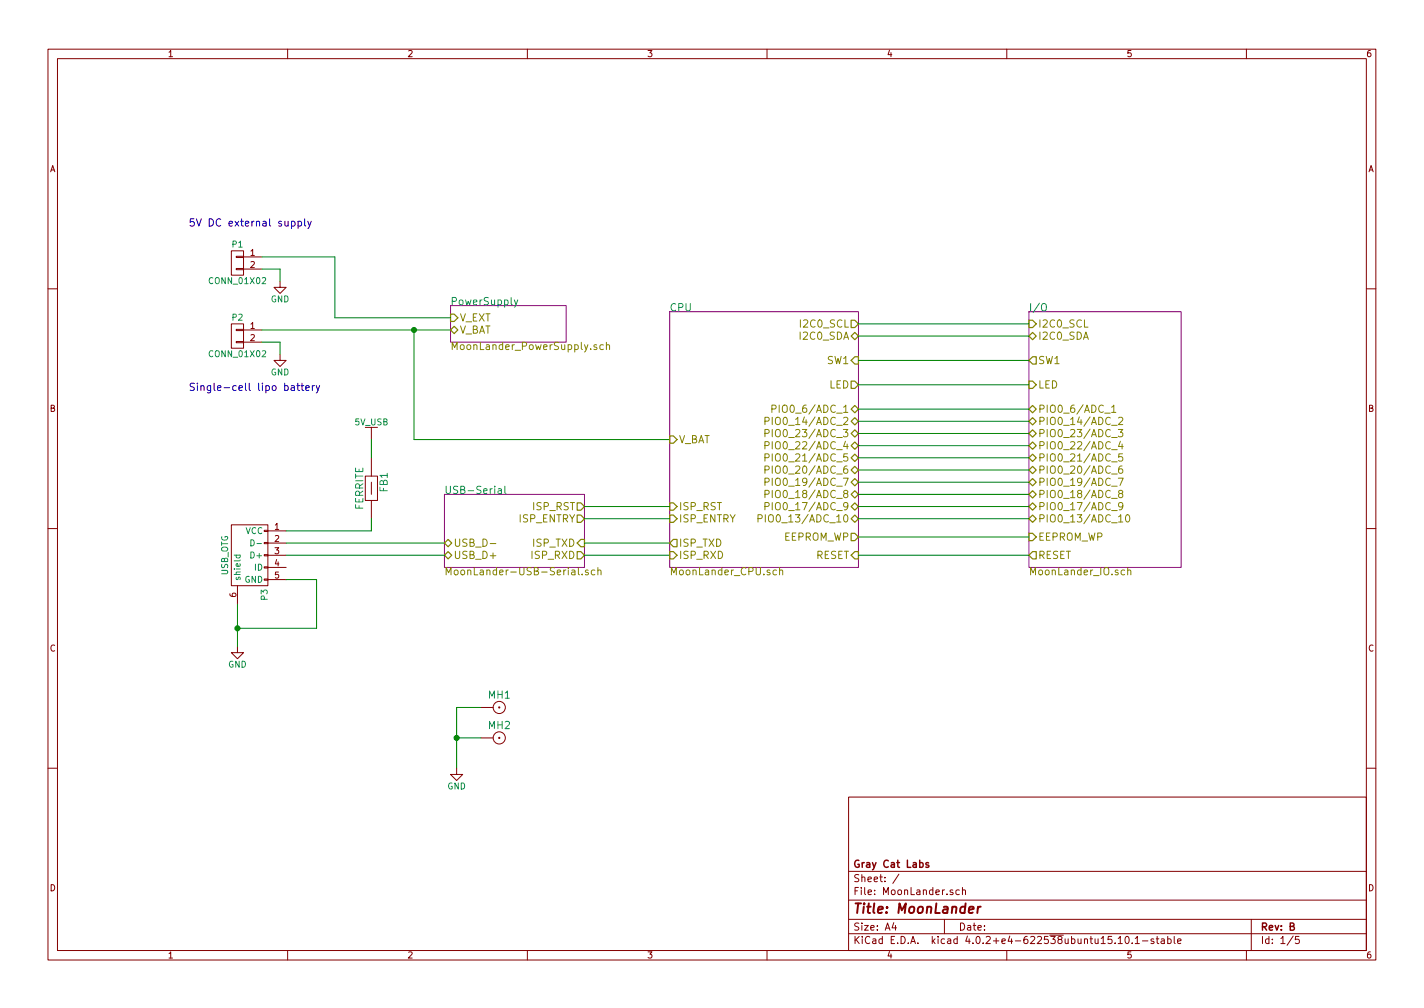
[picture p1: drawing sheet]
<svg xmlns="http://www.w3.org/2000/svg" width="297mm" height="210mm" viewBox="0 0 297 210" stroke-linecap="round" stroke-linejoin="round" font-family="sans-serif">
<g fill="none" stroke="#840000" stroke-width=".21">
<path d="M10 10.3h277v189.9h-277zM12 12.2h273v186.1h-273zM60 10.3v1.9M110 10.3v1.9M160 10.3v1.9M210 10.3v1.9M260 10.3v1.9M48.3 52.3h2.5v5.1h-2.5zM49.3 56h1.5v.3h-1.5zM49.3 53.5h1.5v.2h-1.5zM50.8 53.6h3.8M50.8 56.1h3.8"/>
<path d="M58.4 58.7v1.2h1.3l-1.3 1.3-1.3-1.3h1.3M10 60.2h2M48.3 67.6h2.5v5h-2.5zM49.3 71.2h1.5v.3h-1.5zM49.3 68.7h1.5v.3h-1.5zM50.8 68.8h3.8M50.8 71.4h3.8M58.4 73.9v1.3h1.3l-1.3 1.2-1.3-1.2h1.3M285 60.2h2M76.2 99.3h2.5v5.1h-2.5zM77.5 89.1v2.6M77.5 95.5v3.8"/>
<path d="M10 110.3h2M48.3 109.5h7.6v12.7h-7.6zM55.1 110.6h.8v.3h-.8zM55.1 113.2h.8v.2h-.8zM55.1 115.7h.8v.2h-.8zM55.1 118.2h.8v.3h-.8zM55.9 110.7h3.8M55.9 113.3h3.8M55.9 115.8h3.8M55.9 118.4h3.8M77.5 100.6v2.5M77.5 104.4v3.8"/>
<path d="M285 110.3h2M49.5 134.9v1.2h1.3l-1.3 1.3-1.2-1.3h1.2M49.5 122.2v3.8M55.1 120.8h.8v.2h-.8zM55.9 120.9h3.8M100.3 147.6h2.6M100.3 153.9h2.6M10 160.2h2M95.2 160.3v1.2h1.3l-1.3 1.3-1.2-1.3h1.2M177 166.3h108v32h-108zM285 160.2h2M60 198.3v1.9"/>
<path d="M110 198.3v1.9M160 198.3v1.9M177 194.8h108M177 191.8h108M177 187.8h108M177 181.8h108M186.4 192.5l-.3 1h.9M186.8 193v1M187.5 182.3l-1.3 2M197 191.8v3M198.8 185.7l-.4-.1-.2 .2v.2l.6 .2v.3h-.6M200.1 185.7l-.4-.1-.3 .3 .1 .6 .2 .1 .4-.1"/>
<path d="M200.8 185.7l.2-.1 .3 .1 .1 .9M200.8 185.1v1.5M210 198.3v1.9M233.2 195.8l.5-.5v1.5M233.2 196.8h.9M234.9 195.4l.1-.1a.8 .8 0 0 1 .6 .8 .8 .8 0 0 1-.6 .7 .97 .97 0 0 1-.1-1.4zM236.2 196.7v.1M236.8 195.8l.4-.5v1.5M236.8 196.8h.9M238.3 196.3h1.1M240.7 195.9l-.4-.1-.2 .2 .1 .3 .5 .1v.3h-.6M241.2 195.8h.5"/>
<path d="M241.4 195.3v1.3l.3 .2M242.2 195.9h.6l.1 .9M242.9 196.2l-.5 .1-.2 .2 .2 .3 .5-.1M243.6 195.9l.4-.1 .3 .3-.1 .6h-.6M243.6 195.3v1.5M244.9 195.3v1.3l.2 .2M245.6 196.3l.8-.1-.1-.3-.4-.1-.3 .2 .1 .7h.6M260 198.3v1.9M261 191.8v6.5M269.7 195.2l-1.2 2M271 195.3h-.7l-.1 .7h.7l.1 .2v.5l-.2 .1-.6-.1"/>
<circle cx="104.1" cy="153.9" r="1.27"/>
<circle cx="104.1" cy="147.6" r="1.27"/>
<circle cx="104.1" cy="147.6" r=".13"/>
<circle cx="104.1" cy="153.9" r=".13"/>
</g>
<path d="M204 189.1l-.1 1.3M204.6 189.1l-.4 .1-.2 .3" fill="none" stroke="#840000" stroke-width=".41"/>
<path d="M193.7 180l-.4-.1-.2 .2 .1 .3 .5 .1v.3h-.6" fill="none" stroke="#840000" stroke-width=".3"/>
<path d="M94 63.7h24.1v7.7h-24.1zM139.7 65h39.4v53.4h-39.4zM214.6 65h31.8v53.4h-31.8zM92.7 103.1h29.2v15.3h-29.2z" fill="none" stroke="#840084" stroke-width=".21"/>
<path d="M107.3 62.6l.3 1M108 62.6l-.5 1.3-.2 .2M217.3 63.5a.5 .5 0 0 1 .6-.2 .5 .5 0 0 1 .4 .5l-.1 .8-.3 .2a.53 .53 0 0 1-.7-.5zM48.8 115.8h1.3M49.3 115.8v.3l.2 .3 .5-.1v-.5M52.3 112.6a.64 .64 0 0 1 .7 .6 .64 .64 0 0 1-.7 .7zM53.6 113.4h1M103.9 102h.6l.1 .9M104.6 102.3l-.7 .1a.3 .3 0 0 0 .2 .5h.5M105.3 101.4v1.3l.2 .2" fill="none" stroke="#008484" stroke-width=".21"/>
<g fill="none" stroke="#848400" stroke-width=".21">
<path d="M124.5 72l-.4-.1-.2 .2 .1 .2 .5 .2v.3h-.6M125.9 72l-.5-.1-.3 .3 .2 .6h.6M126.5 72.1l.1-.1a.36 .36 0 0 1 .6 .1v.8M126.5 71.4v1.5M159.6 87.9l.7-.1 .2-.3-.1-.3-.3-.2h-.5v1.6M159.6 98l.7-.1 .2-.2-.1-.3-.3-.2h-.5v1.5M159.6 95.5l.7-.1 .2-.2-.1-.4-.3-.1h-.5v1.5M159.6 92.9h.7l.2-.3-.1-.3-.3-.2h-.5v1.5M159.6 90.4l.7-.1 .2-.2-.1-.4-.3-.1h-.5v1.5M161 85.3l.7-.1 .2-.2-.1-.3-.2-.2h-.6v1.5M230.4 86.2h1.2M231.9 84.9l.4-.4v1.5"/>
<path d="M231.9 86h.9M231.9 88.7h1.1M231.9 98.9h1.1M231.9 96.3h1.1M231.9 93.8h1.1M231.9 91.3h1.1M233.3 99.7h1l-.7 1.6M233.3 89.6h.9l-.5 .6h.4l.1 .2-.1 .6-.2 .1-.6-.1M233.3 87.2l.6-.2 .3 .5-.9 1.1h.9M233.7 92l-.4 1.1h1M234.1 97.2l-.5 .1a.99 .99 0 0 0 0 1.4l.5-.1 .1-.5-.3-.3h-.3l-.3 .3M234.1 92.6v1"/>
<path d="M234.1 94.7h-.7l-.1 .7 .3-.2 .5 .1 .1 .6-.3 .3-.6-.2M102.3 113.4h1.1M120.6 118.4v1.3l.3 .2M121.4 119.8v.1M122.7 119l-.4-.1-.2 .2 .1 .2 .5 .2v.3h-.6M124.1 119l-.5-.1-.3 .3 .2 .6h.6M124.7 119h.1a.36 .36 0 0 1 .6 .1v.8M124.7 118.4v1.5M158.1 108.2l.8-.1 .1-.2-.1-.4-.2-.1h-.6v1.5M159.6 105.6h.7l.2-.3-.1-.3-.3-.2h-.5v1.5M159.6 103.1l.7-.1 .2-.2-.1-.4-.3-.1h-.5v1.5M159.6 100.6l.7-.1 .2-.3-.1-.3-.3-.2h-.5v1.6"/>
<path d="M162 119l-.5-.1-.3 .3 .2 .6h.6M162.6 119h.1a.36 .36 0 0 1 .6 .1v.8M162.6 118.4v1.5M231.9 106.5h1.1M231.9 104h1.1M231.9 101.4h1.1M233.3 108.9h.9M233.6 102.9l-.3-.3 .1-.2 .2-.1 .5 .1 .1 .2-.1 .2-.6 .2-.2 .2v.3l.3 .3h.3l.3-.3v-.3l-.3-.3M234.2 105.5l-.3 .3h-.3l-.3-.3 .1-.5 .5-.2a.96 .96 0 0 1-.1 1.5h-.3M234.6 119l-.4-.1-.3 .3 .1 .6h.6M234.9 107.5l.3-.1a.81 .81 0 0 1 .5 .7 .81 .81 0 0 1-.5 .8l-.3-.2-.1-.4zM235.2 119h.1a.36 .36 0 0 1 .6 .1v.8"/>
<path d="M235.2 118.4v1.5"/>
</g>
<g fill="none" stroke="#848400" stroke-width=".25">
<path d="M94 68.8l.7-.7 .8 .7-.8 .8zM94 65.5h.7l.8 .8-.8 .8h-.7zM177.5 66.8h.8l.8 .8-.8 .7h-.8zM177.5 70.1l.8-.8 .8 .8-.8 .8zM177.5 79.5h.8l.8 .8-.8 .7h-.8zM178.3 74.4h.8v1.5h-.8l-.8-.7zM214.6 66.8h.8l.8 .8-.8 .7h-.8zM214.6 70.1l.8-.8 .8 .8-.8 .8zM214.6 79.5h.8l.8 .8-.8 .7h-.8zM215.4 74.4h.8v1.5h-.8l-.8-.7zM139.7 90.9h.8l.7 .8-.7 .8h-.8zM177.5 85.3l.8-.7 .8 .7-.8 .8z"/>
<path d="M177.5 87.9l.8-.8 .8 .8-.8 .7zM177.5 98l.8-.7 .8 .7-.8 .8zM177.5 95.5l.8-.8 .8 .8-.8 .8zM177.5 93l.8-.8 .8 .8-.8 .7zM177.5 90.4l.8-.7 .8 .7-.8 .8zM214.6 85.3l.8-.7 .8 .7-.8 .8zM214.6 87.9l.8-.8 .8 .8-.8 .7zM214.6 98l.8-.7 .8 .7-.8 .8zM214.6 95.5l.8-.8 .8 .8-.8 .8zM214.6 93l.8-.8 .8 .8-.8 .7zM214.6 90.4l.8-.7 .8 .7-.8 .8zM92.7 115.8l.8-.7 .7 .7-.7 .8z"/>
<path d="M92.7 113.3l.8-.8 .7 .8-.7 .7zM120.4 115.1h.8l.7 .7-.7 .8h-.8zM120.4 113.3l.8-.8h.7v1.5h-.7zM120.4 107.4h.8l.7 .8-.7 .8h-.8zM120.4 104.9h.8l.7 .8-.7 .7h-.8zM139.7 115.1h.8l.7 .7-.7 .8h-.8zM139.7 113.3l.8-.8h.7v1.5h-.7zM139.7 107.4h.8l.7 .8-.7 .8h-.8zM139.7 104.9h.8l.7 .8-.7 .7h-.8zM177.5 108.2l.8-.8 .8 .8-.8 .8zM177.5 105.7l.8-.8 .8 .8-.8 .7zM177.5 103.1l.8-.7 .8 .7-.8 .8z"/>
<path d="M177.5 100.6l.8-.8 .8 .8-.8 .7zM177.5 111.2h.8l.8 .8-.8 .8h-.8zM178.3 115.1h.8v1.5h-.8l-.8-.8zM214.6 108.2l.8-.8 .8 .8-.8 .8zM214.6 105.7l.8-.8 .8 .8-.8 .7zM214.6 103.1l.8-.7 .8 .7-.8 .8zM214.6 100.6l.8-.8 .8 .8-.8 .7zM214.6 111.2h.8l.8 .8-.8 .8h-.8zM215.4 115.1h.8v1.5h-.8l-.8-.8z"/>
</g>
<g fill="none" stroke="#0000c2" stroke-width=".21">
<path d="M60.8 46.2l.4-.1 .3 .4-.1 .6h-.6M62.2 46.2l.4-.1 .3 .4-.1 .6h-.6M62.2 46.1v1.6M63.6 45.6v1.4l.2 .2M64.2 46.1l.4 1.1M64.9 46.1l-.5 1.4-.2 .2M62.1 79.9v1.3l.4 .3M63 79.9v1.3l.4 .3M60.8 80.5h.5l.1 1M61.4 80.8l-.6 .1a.3 .3 0 0 0 .1 .6l.5-.1M61.9 80.4h.6M62.8 80.4h.6"/>
<path d="M63.8 80.9l.7-.1-.1-.3-.4-.1-.2 .3 .1 .7h.5M65.2 80.4v1.1M65.6 80.4l-.4 .3M66 80.4l.3 1.1M66.7 80.4l-.5 1.4-.2 .2"/>
</g>
<g fill="none" stroke="#008400" stroke-width=".21">
<path d="M54.6 56.1h3.8v2.6M54.6 53.6h15.2v12.7h24.2M54.6 68.8h39.4M54.6 71.4h3.8v2.5M86.4 68.8v22.9h53.3M179.1 75.2h35.5M179.1 67.6h35.5M179.1 70.1h35.5M77.5 91.7v3.8M179.1 80.3h35.5M179.1 85.3h35.5M179.1 87.9h35.5"/>
<path d="M179.1 90.4h35.5M179.1 93h35.5M179.1 95.5h35.5M179.1 98h35.5M59.7 113.3h33M59.7 115.8h33M77.5 108.2v2.5h-17.8M121.9 113.3h17.8M121.9 115.8h17.8M121.9 105.7h17.8M121.9 108.2h17.8M179.1 115.8h35.5"/>
<path d="M179.1 100.6h35.5M179.1 103.1h35.5M179.1 105.7h35.5M179.1 108.2h35.5M179.1 112h35.5M49.5 126v8.9M59.7 120.9h6.3v10.2h-16.5M95.2 153.9h5.1M100.3 147.6h-5.1v12.7"/>
</g>
<g fill="#008400" stroke="#008400" stroke-width=".25">
<circle cx="49.5" cy="131.1" r=".51"/>
<circle cx="86.4" cy="68.8" r=".51"/>
<circle cx="95.3" cy="153.9" r=".51"/>
</g>
<text font-size="2.8" fill="#840000" x="178" y="190.5">Title: MoonLander</text>
<g font-size="2.1" fill="#0000c2">
<text x="39.4" y="47.2">5V DC external supply</text>
<text x="39.4" y="81.5">Single-cell lipo battery</text>
</g>
<g font-size="2.1" fill="#008484">
<text x="94" y="63.6">PowerSupply</text>
<text x="139.7" y="64.9">CPU</text>
<text x="214.6" y="64.9">I/O</text>
<text x="75.8" y="106.4" transform="rotate(-90 75.8 106.4)">FERRITE</text>
<text x="80.8" y="102.6" transform="rotate(-90 80.8 102.6)">FB1</text>
<text x="92.7" y="103">USB-Serial</text>
<text x="101.9" y="145.7">MH1</text>
<text x="101.9" y="152.1">MH2</text>
</g>
<g font-size="2.1" fill="#848400">
<text x="95.9" y="69.6">V_BAT</text>
<text x="95.9" y="67.1">V_EXT</text>
<text x="167" y="70.9">I2C0_SDA</text>
<text x="167.2" y="68.3">I2C0_SCL</text>
<text x="216.6" y="68.3">I2C0_SCL</text>
<text x="216.6" y="70.9">I2C0_SDA</text>
<text x="94" y="73">MoonLander_PowerSupply.sch</text>
<text x="172.5" y="75.9">SW1</text>
<text x="216.6" y="75.9">SW1</text>
<text x="172.9" y="81">LED</text>
<text x="216.6" y="81">LED</text>
<text x="161.2" y="88.6">PIO0_14/ADC_2</text>
<text x="162.4" y="86.1">PIO0_6/ADC_1</text>
<text x="216.6" y="86.1">PIO0_6/ADC_1</text>
<text x="216.6" y="88.6">PIO0_14/ADC_2</text>
<text x="141.6" y="92.5">V_BAT</text>
<text x="161.2" y="93.7">PIO0_22/ADC_4</text>
<text x="161.2" y="91.2">PIO0_23/ADC_3</text>
<text x="216.6" y="93.7">PIO0_22/ADC_4</text>
<text x="216.6" y="91.2">PIO0_23/ADC_3</text>
<text x="161.2" y="101.3">PIO0_19/ADC_7</text>
<text x="161.2" y="98.8">PIO0_20/ADC_6</text>
<text x="161.2" y="96.3">PIO0_21/ADC_5</text>
<text x="216.6" y="101.3">PIO0_19/ADC_7</text>
<text x="216.6" y="98.8">PIO0_20/ADC_6</text>
<text x="216.6" y="96.3">PIO0_21/ADC_5</text>
<text x="111.2" y="106.4">ISP_RST</text>
<text x="141.6" y="106.4">ISP_RST</text>
<text x="161.2" y="106.4">PIO0_17/ADC_9</text>
<text x="161.2" y="103.9">PIO0_18/ADC_8</text>
<text x="216.6" y="106.4">PIO0_17/ADC_9</text>
<text x="216.6" y="103.9">PIO0_18/ADC_8</text>
<text x="108.2" y="109">ISP_ENTRY</text>
<text x="141.6" y="109">ISP_ENTRY</text>
<text x="160" y="109">PIO0_13/ADC_10</text>
<text x="163.3" y="112.8">EEPROM_WP</text>
<text x="216.6" y="109">PIO0_13/ADC_10</text>
<text x="216.6" y="112.8">EEPROM_WP</text>
<text x="92.7" y="120">MoonLander-USB-Serial.sch</text>
<text x="94.6" y="116.6">USB_D+</text>
<text x="94.6" y="114">USB_D-</text>
<text x="110.9" y="116.6">ISP_RXD</text>
<text x="111.2" y="114">ISP_TXD</text>
<text x="139.7" y="120">MoonLander_CPU.sch</text>
<text x="141.6" y="116.6">ISP_RXD</text>
<text x="141.6" y="114">ISP_TXD</text>
<text x="170.1" y="116.6">RESET</text>
<text x="214.6" y="120">MoonLander_IO.sch</text>
<text x="216.6" y="116.6">RESET</text>
</g>
<g font-size="2.1" fill="#840000">
<text x="178" y="184">Sheet: /</text>
<text x="178" y="181">Gray Cat Labs</text>
<text x="178" y="186.7">File: MoonLander.sch</text>
<text x="178" y="196.9">KiCad E.D.A. kicad 4.0.2+e4-622538ubuntu15.10.1-stable</text>
<text x="178" y="194.1">Size: A4</text>
<text x="200" y="194.1">Date:</text>
<text x="263" y="194.1">Rev: B</text>
<text x="263" y="196.9">Id: 1/5</text>
</g>
<g font-size="1.8" fill="#840000">
<text x="35" y="11.9">1</text>
<text x="85" y="11.9">2</text>
<text x="135" y="11.9">3</text>
<text x="185" y="11.9">4</text>
<text x="235" y="11.9">5</text>
<text x="285" y="11.9">6</text>
<text x="10.4" y="35.9">A</text>
<text x="285.4" y="35.9">A</text>
<text x="52.2" y="53.3">1</text>
<text x="52.2" y="55.9">2</text>
<text x="52.2" y="68.6">1</text>
<text x="52.2" y="71.1">2</text>
<text x="10.4" y="85.9">B</text>
<text x="285.4" y="85.9">B</text>
<text x="57.3" y="110.5">1</text>
<text x="57.3" y="113">2</text>
<text x="57.3" y="115.6">3</text>
<text x="57.3" y="118.1">4</text>
<text x="49.3" y="124.6" transform="rotate(-90 49.3 124.6)">6</text>
<text x="57.3" y="120.6">5</text>
<text x="10.4" y="135.9">C</text>
<text x="285.4" y="135.9">C</text>
<text x="10.4" y="185.9">D</text>
<text x="285.4" y="185.9">D</text>
<text x="35" y="199.9">1</text>
<text x="85" y="199.9">2</text>
<text x="135" y="199.9">3</text>
<text x="185" y="199.9">4</text>
<text x="235" y="199.9">5</text>
<text x="285" y="199.9">6</text>
</g>
<g font-size="1.8" fill="#008484">
<text x="48.5" y="51.6">P1</text>
<text x="43.9" y="59.2">CONN_01X02</text>
<text x="56.5" y="63">GND</text>
<text x="48.5" y="66.8">P2</text>
<text x="43.9" y="74.5">CONN_01X02</text>
<text x="56.5" y="78.3">GND</text>
<text x="74" y="88.7">5V_USB</text>
<text x="51.1" y="111.4">VCC</text>
<text x="52.6" y="116.5">D+</text>
<text x="53.1" y="119">ID</text>
<text x="47.5" y="120.1" transform="rotate(-90 47.5 120.1)">USB_OTG</text>
<text x="50.2" y="121.2" transform="rotate(-90 50.2 121.2)">shield</text>
<text x="50.9" y="121.5">GND</text>
<text x="55.8" y="125.1" transform="rotate(-90 55.8 125.1)">P3</text>
<text x="47.6" y="139.2">GND</text>
<text x="93.3" y="164.6">GND</text>
</g>
</svg>
